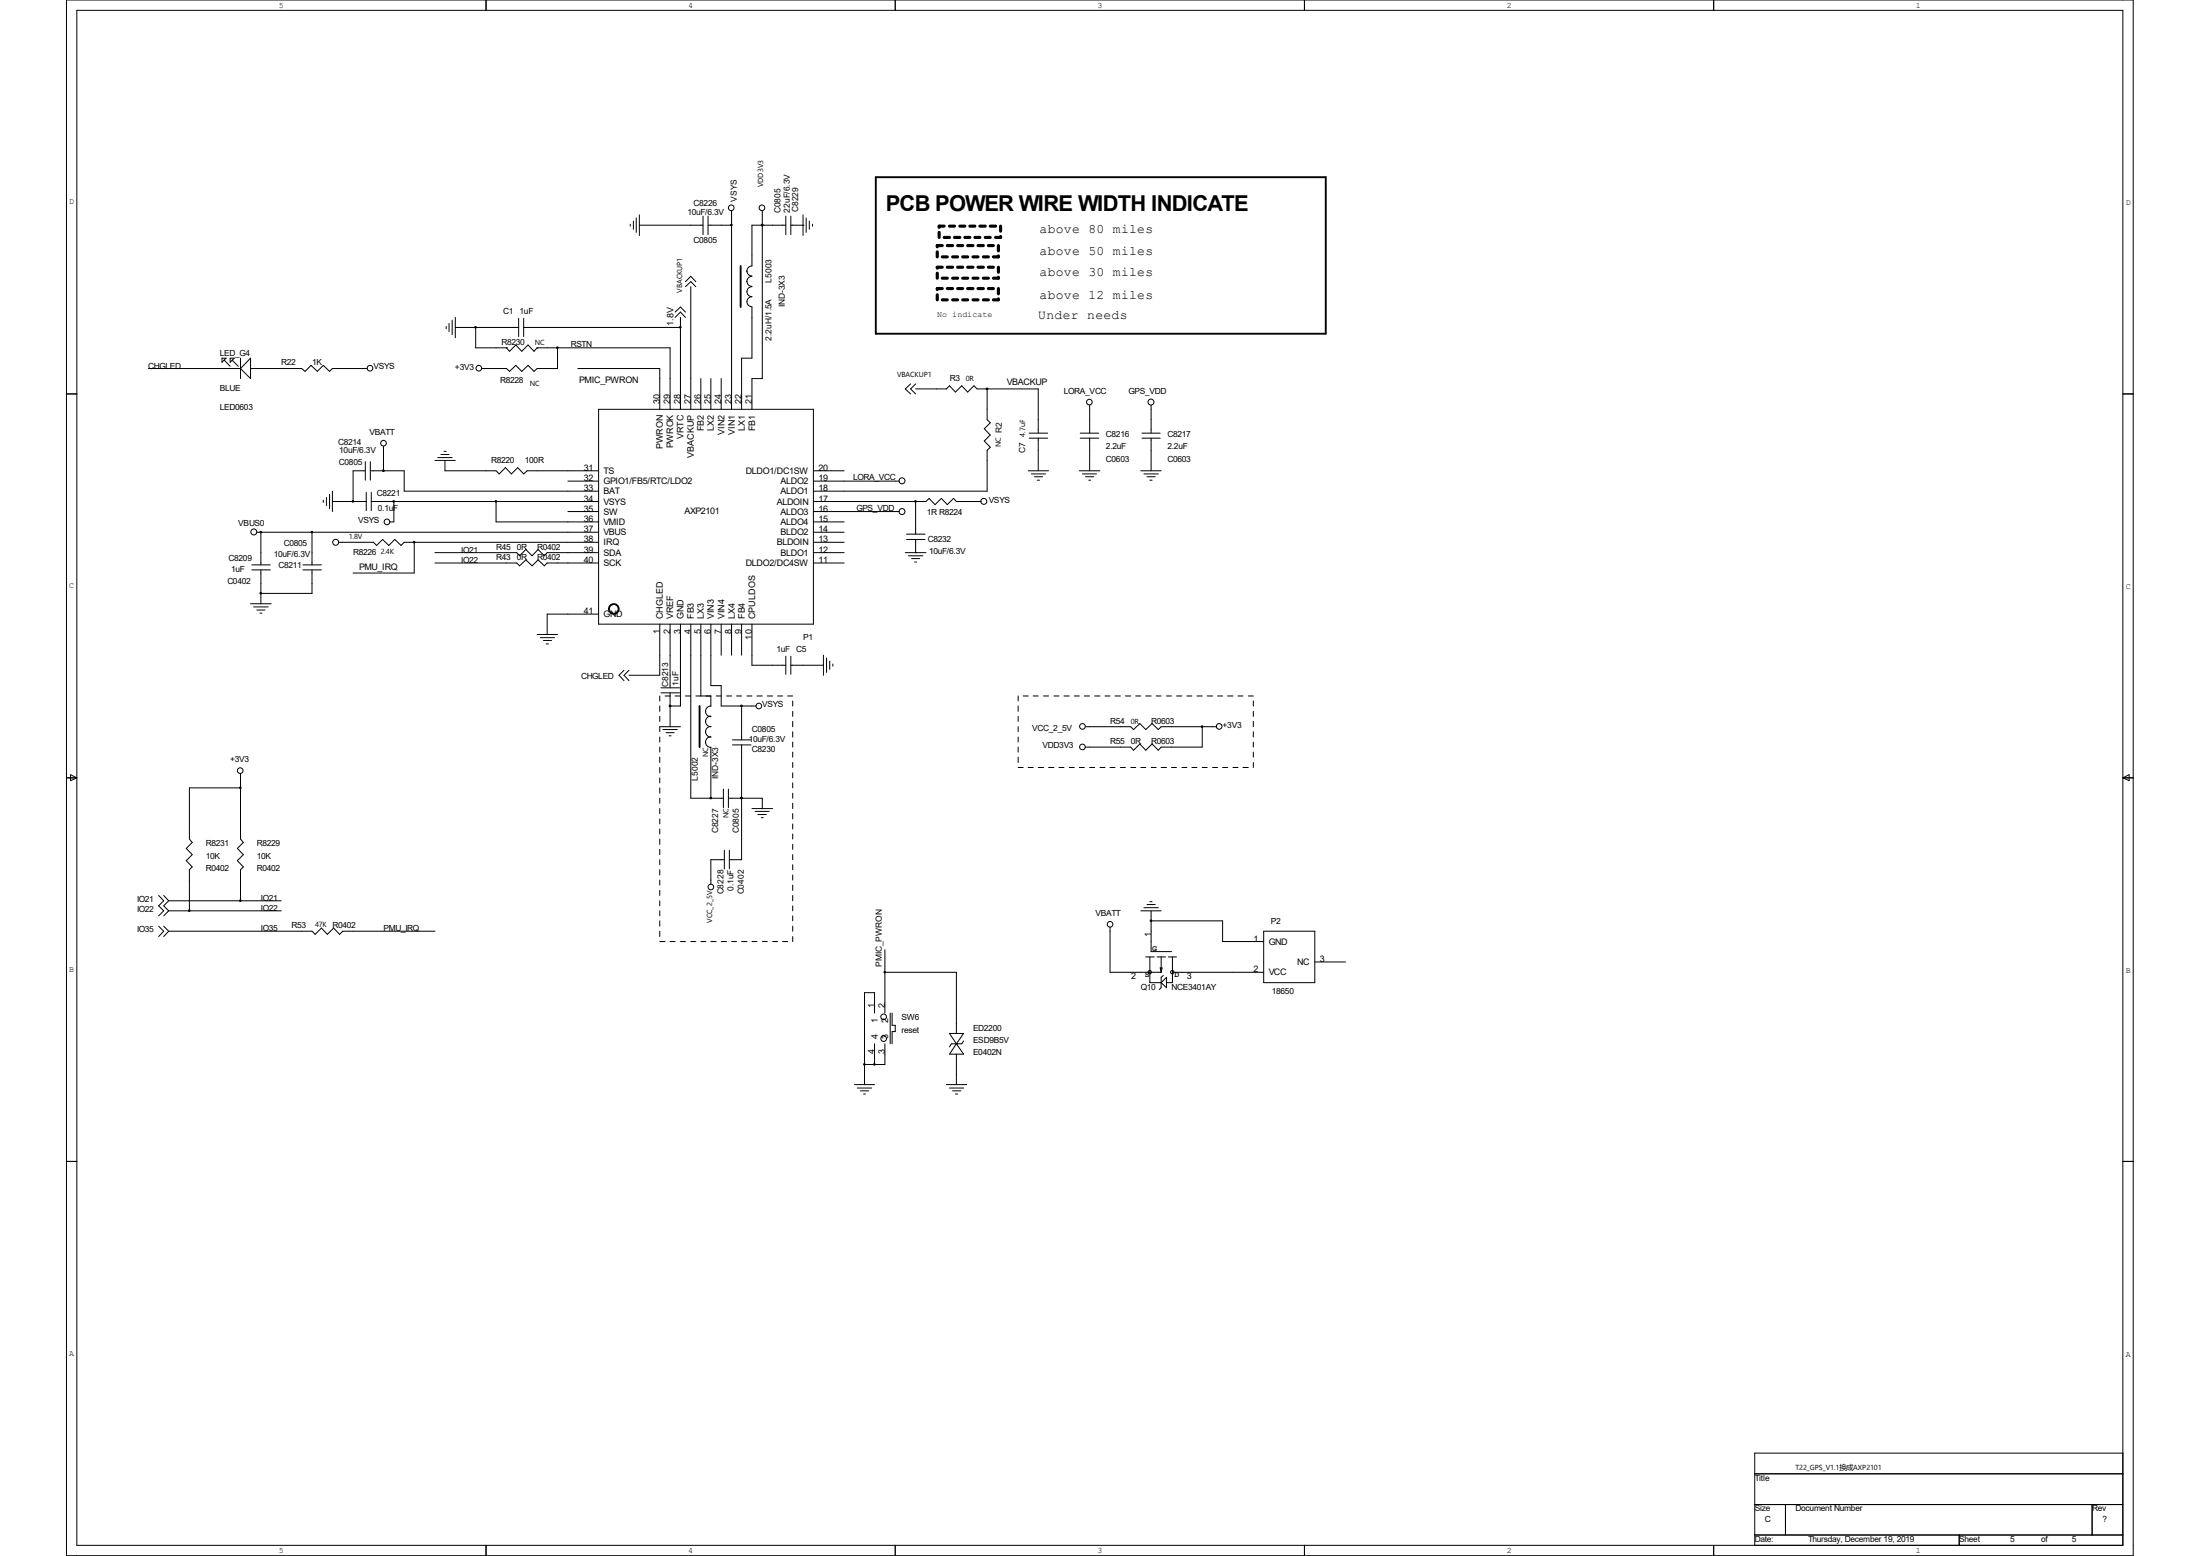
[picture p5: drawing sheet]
<svg xmlns="http://www.w3.org/2000/svg" width="297mm" height="210mm" viewBox="0 0 297 210" stroke-linecap="round" stroke-linejoin="round" font-family="sans-serif">
<g fill="none" stroke="#000" stroke-width=".42">
<path d="M126.5 34v.7M126.5 36.9v.6M126.5 39.8v.7M126.8 31.4v.6M127.2 33.1h-.7v.2M127.2 36.1h-.7v.1M127.2 38.9h-.7v.2M127.2 37.5h.7M127.2 34.7h.7M127.5 30.5h-.7v.2M127.5 32h.7M127.9 38.9h.7"/>
<path d="M127.9 36.1h.7M127.9 33.1h.7M128.2 30.5h.7M128.6 37.5h.7M128.6 34.7h.7M128.9 32h.7M129.3 38.9h.7M129.3 36.1h.7M129.3 33.1h.7M129.6 30.5h.7M130 37.5h.6M130 34.7h.6"/>
<path d="M130.3 32h.6M130.6 38.9h.8M130.6 36.1h.8M130.6 33.1h.8M130.9 30.5h.7M131.4 37.5h.6M131.4 34.7h.6M131.6 32h.7M132 38.9h.8M132 36.1h.8M132 33.1h.8M132.3 30.5h.7"/>
<path d="M132.8 37.5h.6M132.8 34.7h.6M133 32h.7M133.4 38.9h.7M133.4 36.1h.7M133.4 33.1h.7M133.7 30.5h.7M134.8 33.1v.8M134.8 34.5v.2h-.7M134.8 36.1v.6M134.8 37.4v.1h-.7M134.8 38.9v.8"/>
<path d="M135.1 30.5v.7M135.1 31.9v.1h-.7M127.2 40.5h.7M128.6 40.5h.7M130 40.5h.6M131.4 40.5h.6M132.8 40.5h.6M134.8 40.3v.2h-.7"/>
</g>
<g fill="none" stroke="#000" stroke-width=".25">
<path d="M100 35.9v5.5M118.2 23.9h60.8v21.1h-60.8zM94.4 95.3v5.5"/>
<circle cx="82.9" cy="82.2" r=".66"/>
</g>
<g fill="none" stroke="#000" stroke-width=".14">
<path d="M9 0h279v210h-279zM10.4 1.4h276.2v207.2h-276.2zM65.6 0v1.4M120.9 0v1.4M176.1 0v1.4M231.4 0v1.4M85.1 30.3v.2M85.5 29.8v1.1M85.9 29.4v2M86.3 30.4h8.6M86.3 29v2.8M92.5 38l.8-.7 .6 .7"/>
<path d="M92.5 38.7l.8-.7 .6 .7M93.3 38.7v16.5M94.9 29.2v2.5M95.6 30.4h3.2M95.6 29.2v2.5M98.8 28.5v26.7M100.8 38a.68 .68 0 0 0 .7 .7M100.8 36.6a.68 .68 0 0 0 .7 .7M101.5 38.7a.68 .68 0 0 0-.7 .7 .68 .68 0 0 0 .7 .6 .68 .68 0 0 0-.7 .7 .68 .68 0 0 0 .7 .7M101.5 37.3a.68 .68 0 0 0-.7 .7M102.9 30.4h.1M102.9 28.5v22.6h-1.4v4.1"/>
<path d="M106.1 30.4h-4.6v5.5a.68 .68 0 0 0-.7 .7M106.1 29.2v2.5M106.8 30.4h1.6M106.8 29.2v2.5M108.4 30.4h.1M108.4 29v2.8M108.8 29.4v2M109.3 29.8v1.1M109.7 30.3v.2M9 53.2h1.4M20 49.7h12.5M30 48.3h.5l-.5 .6z"/>
<path d="M30.3 48.6l.8 .8M31.1 48.3h.5l-.5 .6zM31.3 48.6l.9 .8M32.5 48.3v2.8M33.8 48.3v2.8l-1.3-1.4zM33.8 49.7h6.9l.5 .4 .8-.8 .8 .8 .8-.8 .9 .8 .4-.4h4.7M60.2 44.1v.3M60.6 43.6v1.1M61 43.2v2M61.5 44.2h8.5M61.5 42.8v2.8M64.2 44.2v2.7h4.2"/>
<path d="M68.4 46.9h.1M68.4 46.9l.4 .5 .8-.8 .8 .8 .9-.8 .8 .8 .4-.5M70 43v2.4M70.7 44.2h21.2M70.7 43v2.4M72.5 46.9h.1M72.5 46.9h18v8.3M75.3 46.9v2.8h-2.8l-.4 .4-.8-.8-.9 .8-.8-.8-.8 .8-.4-.4h-3.3M78 49.7h11.1v5.5M80.8 55.2h29v29h-29zM91.1 42.1l.8-.7 .6 .7M91.1 42.8l.8-.7 .6 .7"/>
<path d="M91.9 42.8v12.4M94.6 51.1v4.1M96 51.1v4.1M97.4 51.1v4.1M101.5 41.4v6.9h-1.4v6.9M122.9 51.8l-.7 .7 .7 .7M123.6 52.5h4.2l.4-.4 .8 .8 .8-.8 .8 .8 .9-.8 .4 .4h8.3v6M123.6 51.8l-.7 .7 .7 .7M133.3 52.5h.1M133.3 52.5v4.1l.4 .5-.8 .8 .8 .8-.8 .8 .8 .9-.4 .4v5.5h-23.5M138.9 58.5h2.5M138.9 59.1h2.5"/>
<path d="M140.2 59.1v4.4M145.8 58.5h2.5M145.8 59.1h2.5M147.1 54.7v3.8M147.1 59.1v4.4M154.2 58.5h2.4M154.2 59.1h2.4M155.4 54.7v3.8M155.4 59.1v4.4M286.6 53.2h1.4M34 76.9h2.5M34 76.2h2.5"/>
<path d="M34.7 71.8h46.1M35.2 71.8h.1M35.2 71.8v4.4M35.2 76.9v4.6M40.9 76.9h2.5M40.9 76.2h2.5M42.1 71.8v4.4M42.1 76.9v3.2h-6.9M43.6 67.5v.3M44.1 67.1v1.1M44.5 66.7v2M44.9 67.7h4.5"/>
<path d="M44.9 66.3v2.7M45.7 73.2h4.7l.4 .4 .8-.8 .9 .8 .8-.8 .8 .8 .5-.4h26.2M47.7 67.7h.1M49.3 63.5h-1.6v4.2M49.3 62.3v2.5M49.4 66.5v2.4M50 63.5h4.6v2.8h26.2M50 62.3v2.5M50.1 67.7h30.7M50.1 66.5v2.4M51.8 63.5h.1M51.8 60.2v3.3"/>
<path d="M53.2 67.7v2.7h-.6M55.9 73.2h.1M55.9 73.2v4.1h-8.2M58.7 76h11.1l.3 .4 .9-.8 .8 .8 .8-.8 .9 .8 .4-.4h6.9M58.7 74.6h11.1l.3 .4 .9-.8 .8 .8 .8-.8 .9 .8 .4-.4h6.9M58.7 62.1h2.8M59.1 61.8h1.9M59.5 61.3h1.1M59.9 60.9h.3M60.1 62.1v1.4h6.9l.4 .5 .8-.9 .8 .9 .9-.9 .8 .9 .5-.5h9.6M67 67.7v2.7h13.8M76.7 69h4.1"/>
<path d="M76.7 64.9h4.1M109.8 76h4.2M109.8 74.6h4.2M109.8 73.2h4.2M109.8 71.8h4.2M109.8 70.4h4.2M109.8 69h11.6M109.8 67.7h15.2l.4-.4 .8 .8 .9-.8 .8 .8 .8-.8 .4 .4h3.4M109.8 64.9h11.6M109.8 63.5h4.2M122.2 74.6h2.8M122.4 72.8h2.5"/>
<path d="M122.4 72.1h2.5M122.6 75h2M123.1 75.4h1.1M123.5 75.9h.2M123.6 67.7h.1M123.6 74.6h.1M123.6 67.7v4.4M123.6 72.8v1.8M138.8 63.5h2.8M139.2 64h1.9M139.7 64.3h1.1M140 64.8h.3"/>
<path d="M145.7 63.5h2.8M146.1 64h1.9M146.6 64.3h1.1M147 64.8h.2M154 63.5h2.8M154.4 64h2M154.9 64.3h1.1M155.2 64.8h.3M33.8 81.5h2.8M34.2 81.9h2M34.7 82.3h1.1M35.1 82.8h.2"/>
<path d="M72.5 85.6h2.8M72.9 86.1h1.9M73.4 86.4h1.1M73.7 86.9h.3M80.8 82.9h-6.9v2.7M84.2 90.5l-.6 .6 .6 .8M84.9 90.5l-.7 .6 .7 .8M89.1 84.2v6.9h-4.2M89.1 93.9v.7M89.1 95.3v.7M89.1 96.7v.7M89.1 99.5v.7"/>
<path d="M89.2 93.5h2.5M89.2 92.8h2.5M89.5 98.5h1.9M89.8 93.9h.7M89.9 98.9h1.1M90.3 99.3h.3M90.5 95.3h.1M90.5 84.2v8.6M90.5 93.5v4.6M91.1 93.9h.8M91.9 98.1h-2.8v.7M91.9 84.2v11.1h-1.4"/>
<path d="M92.5 93.9h.8M93.3 84.2v23.5h4.4M93.9 93.9h2.1v1.4M94.6 84.2v9.7M95.3 96a.61 .61 0 0 0 .7 .7M95.3 97.4a.6 .6 0 0 0 .7 .6 .72 .72 0 0 0-.7 .8M95.3 98.8a.6 .6 0 0 0 .7 .6 .72 .72 0 0 0-.7 .8M96 84.2v8.3h1.4v2.8h4.7M96 95.3a.61 .61 0 0 0-.7 .7M96 96.7a.61 .61 0 0 0-.7 .7M96.7 93.9h.7M97.4 84.2v4.2"/>
<path d="M98.1 93.9h.7M98.8 84.2v4.2M98.9 99.9h2.5M99.4 93.9h.7M100.1 84.2v4.2M100.1 95.3v4.6M100.8 93.9h.7M101.5 84.2v5.6h4.6M102.2 93.9h.7M103.6 93.9h.7M105 93.9h.7M106.1 88.6v2.4"/>
<path d="M106.3 93.9h.7M106.8 88.6v2.4M106.8 89.8h4.4M107 94.6v.7M107 96v.7M107 97.4v.7M107 98.8v.7M111.2 88.4v2.7M111.6 88.8v2M112 89.2v1.1M112.4 89.6v.3M137.5 93.9v.7"/>
<path d="M137.5 95.3v.7M137.5 96.7v.7M137.5 98.1v.7M137.5 99.5v.7M138.1 93.9h.7M139.5 93.9h.7M140.9 93.9h.7M142.3 93.9h.7M143.6 93.9h.8M145 93.9h.7M146.4 93.9h.7M146.6 98.1h6.1l.3 .4 .9-.8 .8 .8 .8-.8 .9 .8 .4-.4h7.5"/>
<path d="M147.8 93.9h.7M149.2 93.9h.7M150.5 93.9h.8M151.9 93.9h.8M153.3 93.9h.7M154.7 93.9h.7M156.1 93.9h.7M157.5 93.9h.7M158.8 93.9h.8M160.2 93.9h.7M161.6 93.9h.7M162.3 98.1v2.7h-5.5l-.4 .5-.9-.9-.8 .9-.8-.9-.9 .9-.3-.5h-6.1"/>
<path d="M163 93.9h.7M164.4 93.9h.7M165.7 93.9h.8M167.1 93.9h.7M168.5 93.9h.7M169.2 94.6v.7M169.2 96v.7M169.2 97.4v.7M169.2 98.8v.7M9 105h1.4M9.5 104.6l.9 .4-.9 .4zM32.5 104.4v8.8l.4 .5-.9 .8 .9 .9-.9 .8 .9 .8-.4 .4v4.2"/>
<path d="M32.5 106.3h-6.9v6.9l.4 .5-.9 .8 .9 .9-.9 .8 .9 .8-.4 .4v5.5M89.1 100.8v.7M89.1 102.2v.7M89.1 103.6v.7M89.1 105v.7M89.1 106.3v.8M89.1 107.7v.7M89.1 109.1v.7M89.1 110.5v.7M89.1 111.9v.7M89.1 113.2v.8M89.1 114.6v.8"/>
<path d="M89.1 116v.7M89.1 117.4v.7M89.1 118.8v.7M95.3 100.2a.61 .61 0 0 0 .7 .7M96 107.7h.1M96 100.8v6.9M97.7 106.5v2.5M97.8 116h-1.8v3.3M97.8 114.8v2.5M98.3 107.7h4.6v1.4M98.3 106.5v2.5M98.5 114.8v2.5"/>
<path d="M98.9 100.5h2.5M100.1 107.7h.1M100.1 100.5v15.5h-1.6M101.5 109.1h2.8M101.9 109.5h1.9M102.3 109.9h1.2M102.8 110.4h.2M107 100.2v.6M107 101.5v.7M107 102.9v.7M107 104.3v.7M107 105.7v.6"/>
<path d="M107 107.1v.6M107 108.4v.7M107 109.8v.7M107 111.2v.7M107 112.6v.6M107 114v.6M107 115.4v.6M107 116.7v.7M107 118.1v.7M107 119.5v.7M137.5 100.8v.7M137.5 102.2v.7"/>
<path d="M137.5 103.6h.6M138.8 103.6h.7M140.2 103.6h.7M141.6 103.6h.7M143 103.6h.6M144.4 103.6h.6M145.7 103.6h.7M147.1 103.6h.7M148.5 103.6h.7M149.9 103.6h.6M151.3 103.6h.6M152.7 103.6h.6"/>
<path d="M154 103.6h.7M155.4 103.6h.7M156.8 103.6h.7M158.2 103.6h.6M159.6 103.6h.6M160.9 103.6h.7M162.3 103.6h.7M163.7 103.6h.7M165.1 103.6h.6M166.5 103.6h.6M167.8 103.6h.7M169.2 100.2v.6"/>
<path d="M169.2 101.5v.7M169.2 102.9v.7M286.6 105h1.4M286.6 105l.8-.4v.8zM21.4 120.9l.7 .7-.7 .7 .7 .6-.7 .7M21.4 125l.7 .7-.7 .7M22.1 120.9l.7 .7M22.1 125l.7 .7M22.8 125.7h19.3l.4 .4 .9-.8 .8 .8 .8-.8 .8 .8 .5-.4h12.4M22.8 122.9h15.2M22.8 121.6l-.7 .7 .7 .6M22.8 122.9l-.7 .7"/>
<path d="M22.8 125.7l-.7 .7M22.8 121.6h15.2M89.1 120.2v.7M89.1 121.6v.7M89.1 122.9v.7M89.1 124.3v.7M89.1 125.7v.7M89.1 127.1h.7M90.5 127.1h.6M91.9 127.1h.6M93.3 127.1h.6M94.6 127.1h.7"/>
<path d="M96 127.1h.7M97.4 127.1h.7M98.8 127.1h.6M100.1 127.1h.7M101.5 127.1h.7M102.9 127.1h.7M104.3 127.1h.7M105.7 127.1h.6M107 120.9v.7M107 122.3v.6M107 123.6v.7M107 125v.7"/>
<path d="M107 126.4v.7M118.1 136.7v-2.7h-1.4v12.4M119.5 131.2h9.6v8.3M119.5 128.2v8.5M120.2 136.7v4.2M120.4 136.7v1.7h.5v.8h-.5v1.7M128.2 139.5h1.9l-1 1.4zM149.9 125.1v6.1h6.9M154 122.9h2.8M154.4 122.5h2M154.7 129.2h1.1M154.9 122.1h1.1"/>
<path d="M155.2 129.2v3.4h1.6M155.2 121.7h.3M155.4 124.3h9.7v2.8h5.5M155.4 122.9v5.5h2.8M156.2 129.2h1.2M156.6 130.6h.3l-.1 .6zM156.8 129.2v2M156.8 132.6l.7-.7v1.4zM157.1 131.7l-.3 .2v1.4l-.3 .3M157.7 129.2h1.1M158.3 129.2v3.4h-.8M158.3 131.2h12.3"/>
<path d="M170.6 125.7h6.9v6.9h-6.9zM177.5 129.8h4.2M9 156.8h1.4M115.4 146.4h2.7M115.7 146.9h2M116.2 147.2h1.1M116.6 147.7h.2M118.1 140.9v2.8M119.5 140.9v2.8h-2.8M127.8 146.4h2.7M128.2 146.9h1.9M128.6 147.2h1.1"/>
<path d="M129 147.7h.3M129.1 140.9h.1M129.1 142.3v4.1M129.1 140.9l1 1.4h-1.9zM130.1 140.5l-.3 .4h-1.4l-.2 .4M286.6 156.8h1.4M236.9 198.9h49.7M286.6 196.1h-49.7v12.5M65.6 208.6v1.4M120.9 208.6v1.4M176.1 208.6v1.4M231.4 208.6v1.4"/>
<path d="M236.9 203.1h49.7M236.9 207.2h49.7M241 203.1v4.1M264.5 207.2v1.4M282.4 203.1v4.1"/>
<circle cx="98.7" cy="28" r=".38"/>
<circle cx="102.9" cy="28" r=".38"/>
<circle cx="50" cy="49.7" r=".38"/>
<circle cx="51.8" cy="59.8" r=".38"/>
<circle cx="64.6" cy="49.7" r=".38"/>
<circle cx="147.1" cy="54.3" r=".38"/>
<circle cx="155.4" cy="54.3" r=".4"/>
<circle cx="34.3" cy="71.8" r=".4"/>
<circle cx="45.3" cy="73.2" r=".4"/>
<circle cx="52.2" cy="70.4" r=".38"/>
<circle cx="121.8" cy="64.9" r=".4"/>
<circle cx="121.8" cy="69" r=".4"/>
<circle cx="132.8" cy="67.7" r=".4"/>
<circle cx="102.4" cy="95.3" r=".38"/>
<circle cx="146.1" cy="98" r=".38"/>
<circle cx="164.6" cy="98" r=".38"/>
<circle cx="32.4" cy="104" r=".38"/>
<circle cx="96" cy="119.7" r=".38"/>
<circle cx="146.1" cy="100.8" r=".38"/>
<circle cx="119.3" cy="137.2" r=".38"/>
<circle cx="149.9" cy="124.8" r=".38"/>
<circle cx="155.2" cy="131.2" r=".23"/>
<circle cx="158.3" cy="131.2" r=".23"/>
<circle cx="119.3" cy="140.2" r=".38"/>
</g>
<g fill="#000" stroke="#000" stroke-width=".14">
<circle cx="98.7" cy="30.4" r=".11"/>
<circle cx="102.9" cy="30.4" r=".11"/>
<circle cx="64.2" cy="44.2" r=".11"/>
<circle cx="75.2" cy="46.9" r=".11"/>
<circle cx="91.8" cy="44.2" r=".11"/>
<circle cx="133.2" cy="52.5" r=".11"/>
<circle cx="35.2" cy="71.8" r=".11"/>
<circle cx="42.1" cy="71.8" r=".11"/>
<circle cx="47.6" cy="67.7" r=".11"/>
<circle cx="51.8" cy="63.5" r=".11"/>
<circle cx="53.1" cy="67.7" r=".11"/>
<circle cx="55.9" cy="73.2" r=".11"/>
<circle cx="66.9" cy="67.7" r=".11"/>
<circle cx="123.6" cy="67.7" r=".11"/>
<circle cx="35.2" cy="80.1" r=".11"/>
<circle cx="90.4" cy="95.3" r=".11"/>
<circle cx="100.1" cy="95.3" r=".11"/>
<circle cx="162.3" cy="98.1" r=".11"/>
<circle cx="32.4" cy="106.3" r=".11"/>
<circle cx="95.9" cy="107.7" r=".11"/>
<circle cx="100.1" cy="107.7" r=".11"/>
<circle cx="25.5" cy="122.9" r=".11"/>
<circle cx="32.4" cy="121.6" r=".11"/>
<circle cx="119.4" cy="131.2" r=".11"/>
<circle cx="155.4" cy="124.3" r=".11"/>
<circle cx="116.7" cy="143.7" r=".11"/>
<circle cx="118" cy="143.7" r=".11"/>
</g>
<text font-size="3" x="119.6" y="28.5">PCB POWER WIRE WIDTH INDICATE</text>
<g font-size="1.8">
<text x="140.3" y="34.4">above 50 miles</text>
<text x="140.3" y="31.5">above 80 miles</text>
<text x="140.3" y="37.3">above 30 miles</text>
<text x="140.3" y="40.3">above 12 miles</text>
<text x="140.2" y="43.1">Under needs</text>
</g>
<g font-size="1.2">
<text x="90.9" y="43.9" transform="rotate(-90 90.9 43.9)">1.8V</text>
<text x="78.2" y="51.6">PMIC_PWRON</text>
<text x="135.9" y="51.9">VBACKUP</text>
<text x="89.1" y="54.6" transform="rotate(-90 89.1 54.6)">30</text>
<text x="90.5" y="54.6" transform="rotate(-90 90.5 54.6)">29</text>
<text x="91.9" y="54.6" transform="rotate(-90 91.9 54.6)">28</text>
<text x="92.3" y="59.3" transform="rotate(-90 92.3 59.3)">VRTC</text>
<text x="93.3" y="54.6" transform="rotate(-90 93.3 54.6)">27</text>
<text x="94.6" y="54.6" transform="rotate(-90 94.6 54.6)">26</text>
<text x="95" y="58.2" transform="rotate(-90 95 58.2)">FB2</text>
<text x="96" y="54.6" transform="rotate(-90 96 54.6)">25</text>
<text x="96.4" y="58.1" transform="rotate(-90 96.4 58.1)">LX2</text>
<text x="97.4" y="54.6" transform="rotate(-90 97.4 54.6)">24</text>
<text x="97.8" y="58.7" transform="rotate(-90 97.8 58.7)">VIN2</text>
<text x="98.8" y="54.6" transform="rotate(-90 98.8 54.6)">23</text>
<text x="99.2" y="58.7" transform="rotate(-90 99.2 58.7)">VIN1</text>
<text x="100.1" y="54.6" transform="rotate(-90 100.1 54.6)">22</text>
<text x="100.5" y="58.1" transform="rotate(-90 100.5 58.1)">LX1</text>
<text x="101.5" y="54.6" transform="rotate(-90 101.5 54.6)">21</text>
<text x="101.9" y="58.2" transform="rotate(-90 101.9 58.2)">FB1</text>
<text x="78.8" y="63.5">31</text>
<text x="78.8" y="64.9">32</text>
<text x="81.5" y="64">TS</text>
<text x="81.5" y="65.4">GPIO1/FB5/RTC/LDO2</text>
<text x="89.5" y="60.6" transform="rotate(-90 89.5 60.6)">PWRON</text>
<text x="90.9" y="60.5" transform="rotate(-90 90.9 60.5)">PWROK</text>
<text x="93.7" y="61.8" transform="rotate(-90 93.7 61.8)">VBACKUP</text>
<text x="100.7" y="64">DLDO1/DC1SW</text>
<text x="105.4" y="65.4">ALDO2</text>
<text x="110.5" y="64.9">19</text>
<text x="110.5" y="63.5">20</text>
<text x="78.8" y="66.3">33</text>
<text x="78.8" y="67.7">34</text>
<text x="78.8" y="69">35</text>
<text x="78.8" y="70.4">36</text>
<text x="78.8" y="71.8">37</text>
<text x="81.5" y="66.7">BAT</text>
<text x="81.5" y="68.1">VSYS</text>
<text x="81.5" y="69.5">SW</text>
<text x="81.5" y="70.9">VMID</text>
<text x="92.4" y="69.3">AXP2101</text>
<text x="104.9" y="68.1">ALDOIN</text>
<text x="105.4" y="70.9">ALDO4</text>
<text x="105.4" y="69.5">ALDO3</text>
<text x="105.4" y="66.7">ALDO1</text>
<text x="110.5" y="71.8">14</text>
<text x="110.5" y="70.4">15</text>
<text x="110.5" y="69">16</text>
<text x="110.5" y="67.7">17</text>
<text x="110.5" y="66.3">18</text>
<text x="48.5" y="76.9">PMU_IRQ</text>
<text x="78.8" y="73.2">38</text>
<text x="78.8" y="74.6">39</text>
<text x="78.8" y="76">40</text>
<text x="81.5" y="72.3">VBUS</text>
<text x="81.5" y="73.6">IRQ</text>
<text x="81.5" y="75">SDA</text>
<text x="81.5" y="76.4">SCK</text>
<text x="100.7" y="76.4">DLDO2/DC4SW</text>
<text x="104.9" y="73.6">BLDOIN</text>
<text x="105.4" y="75">BLDO1</text>
<text x="105.4" y="72.3">BLDO2</text>
<text x="110.5" y="76">11</text>
<text x="110.5" y="74.6">12</text>
<text x="110.5" y="73.2">13</text>
<text x="78.8" y="82.9">41</text>
<text x="81.5" y="83.3">GND</text>
<text x="89.5" y="83.6" transform="rotate(-90 89.5 83.6)">CHGLED</text>
<text x="90.9" y="83.6" transform="rotate(-90 90.9 83.6)">VREF</text>
<text x="92.3" y="83.6" transform="rotate(-90 92.3 83.6)">GND</text>
<text x="93.7" y="83.6" transform="rotate(-90 93.7 83.6)">FB3</text>
<text x="95" y="83.6" transform="rotate(-90 95 83.6)">LX3</text>
<text x="96.4" y="83.6" transform="rotate(-90 96.4 83.6)">VIN3</text>
<text x="97.8" y="83.6" transform="rotate(-90 97.8 83.6)">VIN4</text>
<text x="99.2" y="83.6" transform="rotate(-90 99.2 83.6)">LX4</text>
<text x="100.5" y="83.6" transform="rotate(-90 100.5 83.6)">FB4</text>
<text x="101.9" y="83.6" transform="rotate(-90 101.9 83.6)">CPULDOS</text>
<text x="89.1" y="85.6" transform="rotate(-90 89.1 85.6)">1</text>
<text x="90.5" y="85.6" transform="rotate(-90 90.5 85.6)">2</text>
<text x="91.9" y="85.6" transform="rotate(-90 91.9 85.6)">3</text>
<text x="93.3" y="85.6" transform="rotate(-90 93.3 85.6)">4</text>
<text x="94.6" y="85.6" transform="rotate(-90 94.6 85.6)">5</text>
<text x="96" y="85.6" transform="rotate(-90 96 85.6)">6</text>
<text x="97.4" y="85.6" transform="rotate(-90 97.4 85.6)">7</text>
<text x="98.8" y="85.6" transform="rotate(-90 98.8 85.6)">8</text>
<text x="100.1" y="85.6" transform="rotate(-90 100.1 85.6)">9</text>
<text x="101.5" y="86.3" transform="rotate(-90 101.5 86.3)">10</text>
<text x="155.4" y="126.4" transform="rotate(-90 155.4 126.4)">1</text>
<text x="169.2" y="127.1">1</text>
<text x="169.2" y="131.2">2</text>
<text x="171.3" y="127.5">GND</text>
<text x="171.3" y="131.7">VCC</text>
<text x="175.1" y="130.3">NC</text>
<text x="178.2" y="129.8">3</text>
<text x="118.1" y="136.1" transform="rotate(-90 118.1 136.1)">1</text>
<text x="119.5" y="136.1" transform="rotate(-90 119.5 136.1)">2</text>
<text x="152.7" y="132.1">2</text>
<text x="160.2" y="132.1">3</text>
<text x="118.1" y="142.2" transform="rotate(-90 118.1 142.2)">4</text>
<text x="118.5" y="140.2" transform="rotate(-90 118.5 140.2)">4</text>
<text x="118.5" y="138.1" transform="rotate(-90 118.5 138.1)">1</text>
<text x="119.5" y="142.2" transform="rotate(-90 119.5 142.2)">3</text>
<text x="119.9" y="140.2" transform="rotate(-90 119.9 140.2)">3</text>
<text x="119.9" y="138.1" transform="rotate(-90 119.9 138.1)">2</text>
</g>
<g font-size="1.1">
<text x="37.6" y="1.1">5</text>
<text x="92.9" y="1.1">4</text>
<text x="148.2" y="1.1">3</text>
<text x="203.4" y="1.1">2</text>
<text x="258.7" y="1.1">1</text>
<text x="9.4" y="27.6">D</text>
<text x="92.8" y="29.1">10uF/6.3V</text>
<text x="93.6" y="27.9">C8226</text>
<text x="99.5" y="27.2" transform="rotate(-90 99.5 27.2)">VSYS</text>
<text x="105.4" y="28.8" transform="rotate(-90 105.4 28.8)">C0805</text>
<text x="106.6" y="28.7" transform="rotate(-90 106.6 28.7)">22uF/6.3V</text>
<text x="107.7" y="28.6" transform="rotate(-90 107.7 28.6)">C8229</text>
<text x="287" y="27.7">D</text>
<text x="93.6" y="32.8">C0805</text>
<text x="104.1" y="38.1" transform="rotate(-90 104.1 38.1)">L5003</text>
<text x="106" y="41.5" transform="rotate(-90 106 41.5)">IND-3X3</text>
<text x="67.7" y="46.6">R8230</text>
<text x="67.9" y="42.4">C1</text>
<text x="70.2" y="42.4">1uF</text>
<text x="77" y="46.8">RSTN</text>
<text x="104.1" y="46" transform="rotate(-90 104.1 46)">2.2uH/1.5A</text>
<text x="126.5" y="42.8">No indicate</text>
<text x="20" y="49.7">CHGLED</text>
<text x="29.7" y="48">LED_G4</text>
<text x="29.7" y="52.8">BLUE</text>
<text x="38" y="49.3">R22</text>
<text x="42.1" y="49.3">1K</text>
<text x="50.4" y="49.9">VSYS</text>
<text x="61.4" y="50">+3V3</text>
<text x="67.5" y="51.7">R8228</text>
<text x="128.2" y="51.4">R3</text>
<text x="143.6" y="53.2">LORA_VCC</text>
<text x="152.4" y="53.2">GPS_VDD</text>
<text x="29.7" y="55.3">LED0603</text>
<text x="49.9" y="58.7">VBATT</text>
<text x="135.3" y="58.5" transform="rotate(-90 135.3 58.5)">R2</text>
<text x="149.3" y="59">C8216</text>
<text x="157.6" y="59">C8217</text>
<text x="45.6" y="60.1">C8214</text>
<text x="45.8" y="62.7">C0805</text>
<text x="45.8" y="61.2">10uF/6.3V</text>
<text x="66.3" y="62.5">R8220</text>
<text x="70.9" y="62.5">100R</text>
<text x="115.2" y="64.8">LORA_VCC</text>
<text x="138.4" y="61.2" transform="rotate(-90 138.4 61.2)">C7</text>
<text x="149.3" y="62.3">C0603</text>
<text x="149.3" y="60.7">2.2uF</text>
<text x="157.6" y="62.3">C0603</text>
<text x="157.6" y="60.7">2.2uF</text>
<text x="32.2" y="71">VBUS0</text>
<text x="48.3" y="70.6">VSYS</text>
<text x="50.9" y="66.9">C8221</text>
<text x="51" y="69">0.1uF</text>
<text x="115.6" y="68.9">GPS_VDD</text>
<text x="125.1" y="69.5">1R R8224</text>
<text x="133.5" y="67.9">VSYS</text>
<text x="30.9" y="75.7">C8209</text>
<text x="31.2" y="77.2">1uF</text>
<text x="37" y="75.1">10uF/6.3V</text>
<text x="37.6" y="76.7">C8211</text>
<text x="38.3" y="73.7">C0805</text>
<text x="47.7" y="74.9">R8226</text>
<text x="62.3" y="74.6">IO21</text>
<text x="62.3" y="76">IO22</text>
<text x="67" y="74.2">R45</text>
<text x="67" y="75.6">R43</text>
<text x="69.8" y="74.2">0R</text>
<text x="69.8" y="75.6">0R</text>
<text x="72.5" y="74.2">R0402</text>
<text x="72.5" y="75.6">R0402</text>
<text x="125.3" y="73.2">C8232</text>
<text x="125.4" y="74.7">10uF/6.3V</text>
<text x="9.4" y="79.4">C</text>
<text x="30.7" y="78.9">C0402</text>
<text x="287" y="79.5">C</text>
<text x="104.8" y="88">1uF C5</text>
<text x="108.4" y="86.3">P1</text>
<text x="78.4" y="91.6">CHGLED</text>
<text x="90.2" y="92.7" transform="rotate(-90 90.2 92.7)">C8213</text>
<text x="91.6" y="92.6" transform="rotate(-90 91.6 92.6)">1uF</text>
<text x="102.9" y="95.5">VSYS</text>
<text x="101.1" y="100.2">10uF/6.3V</text>
<text x="101.5" y="101.5">C8230</text>
<text x="101.5" y="98.8">C0805</text>
<text x="139.4" y="98.6">VCC_2_5V</text>
<text x="140.8" y="101">VDD3V3</text>
<text x="149.9" y="97.7">R54</text>
<text x="149.9" y="100.4">R55</text>
<text x="152.7" y="100.4">0R</text>
<text x="155.4" y="97.7">R0603</text>
<text x="155.4" y="100.4">R0603</text>
<text x="165.1" y="98.2">+3V3</text>
<text x="31.1" y="102.9">+3V3</text>
<text x="94.2" y="105.4" transform="rotate(-90 94.2 105.4)">L5002</text>
<text x="96.9" y="105.2" transform="rotate(-90 96.9 105.2)">IND-3X3</text>
<text x="96.9" y="112.5" transform="rotate(-90 96.9 112.5)">C8227</text>
<text x="99.7" y="112.5" transform="rotate(-90 99.7 112.5)">C0805</text>
<text x="27.8" y="114.2">R8231</text>
<text x="27.8" y="117.6">R0402</text>
<text x="27.8" y="115.9">10K</text>
<text x="34.7" y="114.2">R8229</text>
<text x="34.7" y="117.6">R0402</text>
<text x="34.7" y="115.9">10K</text>
<text x="18.5" y="121.7">IO21</text>
<text x="18.5" y="123.1">IO22</text>
<text x="18.5" y="125.8">IO35</text>
<text x="35.2" y="125.7">IO35</text>
<text x="35.2" y="121.6">IO21</text>
<text x="35.2" y="122.9">IO22</text>
<text x="39.4" y="125.3">R53</text>
<text x="44.9" y="125.3">R0402</text>
<text x="51.8" y="125.7">PMU_IRQ</text>
<text x="97.7" y="120.7" transform="rotate(-90 97.7 120.7)">C8228</text>
<text x="99" y="120.3" transform="rotate(-90 99 120.3)">0.1uF</text>
<text x="100.4" y="120.7" transform="rotate(-90 100.4 120.7)">C0402</text>
<text x="147.9" y="123.6">VBATT</text>
<text x="171.6" y="124.8">P2</text>
<text x="9.4" y="131.1">B</text>
<text x="119" y="130.5" transform="rotate(-90 119 130.5)">PMIC_PWRON</text>
<text x="154.6" y="131.9">S</text>
<text x="155.5" y="128.3">G</text>
<text x="158.6" y="131.9">D</text>
<text x="287" y="131.3">B</text>
<text x="121.7" y="137.7">SW6</text>
<text x="154" y="133.6">Q10</text>
<text x="158.2" y="133.6">NCE3401AY</text>
<text x="171.7" y="134.1">18650</text>
<text x="121.7" y="139.4">reset</text>
<text x="131.4" y="139.1">ED2200</text>
<text x="131.4" y="142.4">E0402N</text>
<text x="131.4" y="140.8">ESD9B5V</text>
<text x="9.4" y="183">A</text>
<text x="287" y="183.1">A</text>
<text x="236.9" y="199.9">Title</text>
<text x="37.6" y="209.6">5</text>
<text x="92.9" y="209.6">4</text>
<text x="148.2" y="209.6">3</text>
<text x="203.4" y="209.6">2</text>
<text x="236.9" y="208.2">Date:</text>
<text x="236.9" y="204">Size</text>
<text x="238.3" y="205.4">C</text>
<text x="242.4" y="204">Document Number</text>
<text x="244.1" y="208.2">Thursday, December 19, 2019</text>
<text x="258.7" y="209.6">1</text>
<text x="264.5" y="208.2">Sheet</text>
<text x="271.4" y="208.2">5</text>
<text x="275.5" y="208.2">of</text>
<text x="279.7" y="208.2">5</text>
<text x="282.4" y="204">Rev</text>
<text x="283.8" y="205.4">?</text>
</g>
<g font-size="1">
<text x="103" y="25.3" transform="rotate(-90 103 25.3)">VDD3V3</text>
<text x="92.1" y="39.5" transform="rotate(-90 92.1 39.5)">VBACKUP1</text>
<text x="72.2" y="46.6">NC</text>
<text x="71.5" y="52.1">NC</text>
<text x="121.1" y="50.8">VBACKUP1</text>
<text x="130.4" y="51.4">0R</text>
<text x="138.4" y="59" transform="rotate(-90 138.4 59)">4.7uF</text>
<text x="135.1" y="60.4" transform="rotate(-90 135.1 60.4)">NC</text>
<text x="47.1" y="72.8">1.8V</text>
<text x="51.4" y="74.8">2.4K</text>
<text x="152.7" y="97.7">0R</text>
<text x="95.6" y="102.2" transform="rotate(-90 95.6 102.2)">NC</text>
<text x="98.3" y="110.4" transform="rotate(-90 98.3 110.4)">NC</text>
<text x="42.5" y="125.1">47K</text>
<text x="96.1" y="124.6" transform="rotate(-90 96.1 124.6)">VCC_2_5V</text>
<text x="242.4" y="198.4">T22_GPS_V1.1换成AXP2101</text>
</g>
</svg>
